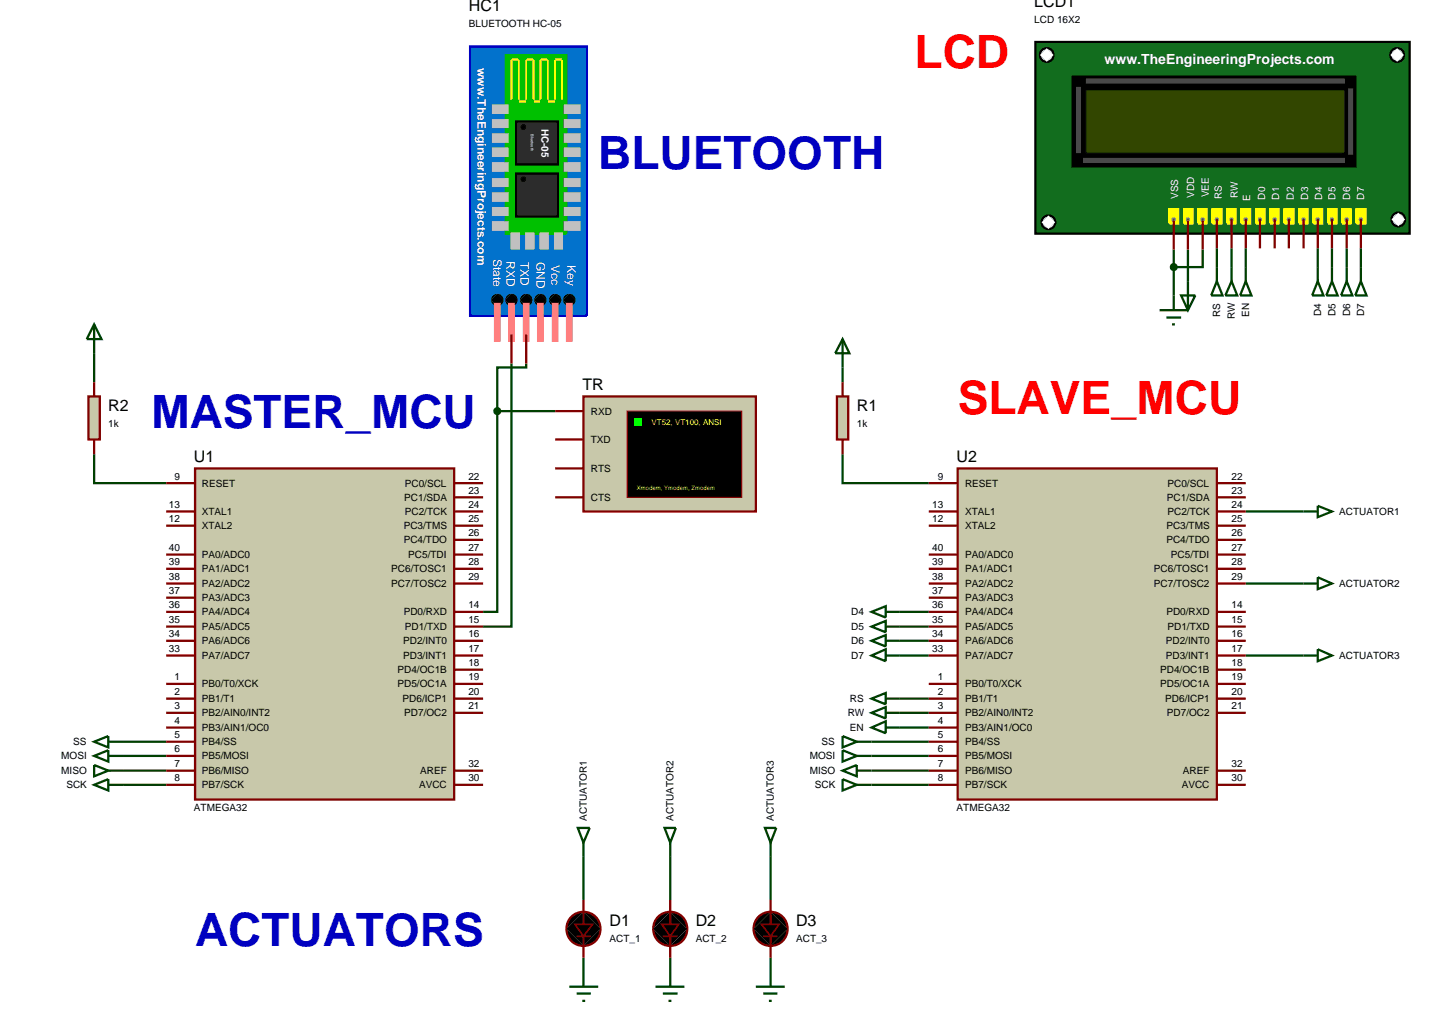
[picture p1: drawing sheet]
<svg xmlns="http://www.w3.org/2000/svg" width="257mm" height="180mm" viewBox="0 0 257 180" stroke-linecap="round" stroke-linejoin="round" font-family="sans-serif">
<g fill="none" stroke="#004000" stroke-width=".4">
<path d="M207 44v8.1M209.5 44v5.6M212.1 44v3.1h-5.1M214.6 43.8v3.3M217.2 43.8v3.3M219.7 43.8v3.3M232.4 43.8v3.3M234.9 43.8v3.3M237.5 43.8v3.3M240 43.8v3.3M16.6 62.3v5.1M87.7 72.5v35.4h-2.5"/>
<path d="M87.7 72.5h10.2M90.2 64.1v46.4h-5M92.8 64.1v.7h-5.1v7.7M148.6 64.8v2.6M16.6 80.1v5.1h12.7M148.6 80.1v5.1h15.2M219.7 90.2h10.2M158.7 107.9h5.1M158.7 110.5h5.1M158.7 113h5.1M158.7 115.6h5.1M219.7 115.6h10.2"/>
<path d="M219.7 102.9h10.2M21.7 133.3h7.6M21.7 130.8h7.6M21.7 138.4h7.6M21.7 135.9h7.6M153.7 133.3h10.1M153.7 130.8h10.1M153.7 138.4h10.1M153.7 135.9h10.1M158.7 123.2h5.1M158.7 125.7h5.1M158.7 128.3h5.1"/>
<path d="M102.9 151.1v7.6M118.2 151.1v7.6M135.9 151.1v7.6M102.9 168.9v2.5M118.2 168.9v2.5M135.9 168.9v2.5"/>
</g>
<path d="M34.4 82.6h45.7v58.4h-45.7z" fill="#c8c8aa" stroke="#800000" stroke-width=".4"/>
<g fill="none" stroke="#800000" stroke-width=".4">
<path d="M29.3 85.2h5.1M29.3 92.7h5.1M29.3 90.2h5.1M29.3 97.8h5.1M80.1 85.2h5.1M80.1 92.7h5.1M80.1 90.2h5.1M80.1 87.7h5.1M80.1 95.2h5.1M80.1 97.8h5.1M29.3 107.9h5.1M29.3 110.5h5.1"/>
<path d="M29.3 113h5.1M29.3 115.6h5.1M29.3 100.3h5.1M29.3 102.9h5.1M29.3 105.4h5.1M80.1 107.9h5.1M80.1 110.5h5.1M80.1 113h5.1M80.1 115.6h5.1M80.1 118.1h5.1M80.1 100.3h5.1M80.1 102.9h5.1"/>
<path d="M29.3 120.6h5.1M29.3 123.2h5.1M29.3 125.7h5.1M29.3 128.3h5.1M29.3 130.8h5.1M29.3 133.3h5.1M29.3 135.9h5.1M29.3 138.4h5.1M80.1 120.6h5.1M80.1 123.2h5.1M80.1 125.7h5.1M80.1 135.9h5.1"/>
<path d="M80.1 138.4h5.1"/>
</g>
<g fill="none" stroke="#004000" stroke-width=".4">
<path d="M205.7 56h2.6M206.7 57.2h.5M207 52.1v2.6M208.3 52.1h2.5l-1.3 2.6zM209.5 49.6v5.1h-5M214.6 49.6l1 2.5h-2zM214.6 47.1v2.5M217.2 49.6l1 2.5h-2.1zM217.2 47.1v2.5M219.7 49.6l1 2.5h-2zM219.7 47.1v2.5M232.4 49.6l1 2.5h-2z"/>
<path d="M232.4 47.1v2.5M234.9 49.6l1 2.5h-2zM234.9 47.1v2.5M237.5 49.6l1 2.5h-2zM237.5 47.1v2.5M240 49.6l1 2.5h-2zM240 47.1v2.5"/>
</g>
<path d="M182.6 7.4h66v33.8h-66z" fill="#126d1e" stroke="#000" stroke-width=".4"/>
<path d="M206.2 36.9h1.6v2.5h-1.6z" fill="#ff0" stroke="#ff0" stroke-width=".4"/>
<path d="M206.9 38.6l.1-.1-.2 .2zM207 38.5l.2 .2zM207 38.9l.2-.2zM206.8 38.7l.2 .2z" fill="#494949" stroke="#808080" stroke-width=".4"/>
<path d="M207 38.5l.2 .2-.2 .2-.2-.2z" fill="#494949"/>
<path d="M208.8 36.9h1.5v2.5h-1.5z" fill="#ff0" stroke="#ff0" stroke-width=".4"/>
<path d="M209.4 38.6l.1-.1-.2 .2zM209.5 38.5l.2 .2zM209.7 38.7l-.2 .2zM209.3 38.7l.2 .2z" fill="#494949" stroke="#808080" stroke-width=".4"/>
<path d="M209.5 38.5l.2 .2-.2 .2-.2-.2z" fill="#494949"/>
<path d="M211.3 36.9h1.5v2.5h-1.5z" fill="#ff0" stroke="#ff0" stroke-width=".4"/>
<path d="M212 38.6l.1-.1-.2 .2zM212.1 38.5l.2 .2zM212.3 38.7l-.2 .2zM211.9 38.7l.2 .2z" fill="#494949" stroke="#808080" stroke-width=".4"/>
<path d="M211.9 38.7l.2-.2 .2 .2-.2 .2z" fill="#494949"/>
<path d="M213.8 36.9h1.6v2.5h-1.6z" fill="#ff0" stroke="#ff0" stroke-width=".4"/>
<path d="M214.5 38.6l.1-.1-.2 .2zM214.6 38.5l.2 .2zM214.6 38.9l.2-.2zM214.4 38.7l.2 .2z" fill="#494949" stroke="#808080" stroke-width=".4"/>
<path d="M214.4 38.7l.2-.2 .2 .2-.2 .2z" fill="#494949"/>
<path d="M216.4 36.9h1.5v2.5h-1.5z" fill="#ff0" stroke="#ff0" stroke-width=".4"/>
<path d="M217.1 38.6l.1-.1-.2 .2zM217.2 38.5l.2 .2zM217.4 38.7l-.2 .2zM217 38.7l.2 .2z" fill="#494949" stroke="#808080" stroke-width=".4"/>
<path d="M217 38.7l.2-.2 .2 .2-.2 .2z" fill="#494949"/>
<path d="M218.9 36.9h1.6v2.5h-1.6z" fill="#ff0" stroke="#ff0" stroke-width=".4"/>
<path d="M219.6 38.6l.1-.1-.2 .2zM219.7 38.5l.2 .2zM219.9 38.7l-.2 .2zM219.5 38.7l.2 .2z" fill="#494949" stroke="#808080" stroke-width=".4"/>
<path d="M219.7 38.5l.2 .2-.2 .2-.2-.2z" fill="#494949"/>
<path d="M221.5 36.9h1.5v2.5h-1.5z" fill="#ff0" stroke="#ff0" stroke-width=".4"/>
<path d="M222.1 38.6l.1-.1-.2 .2zM222.2 38.5l.2 .2zM222.4 38.7l-.2 .2zM222 38.7l.2 .2z" fill="#494949" stroke="#808080" stroke-width=".4"/>
<path d="M222.2 38.5l.2 .2-.2 .2-.2-.2z" fill="#494949"/>
<path d="M224 36.9h1.5v2.5h-1.5z" fill="#ff0" stroke="#ff0" stroke-width=".4"/>
<path d="M224.7 38.6l.1-.1-.2 .2zM224.8 38.5l.2 .2zM225 38.7l-.2 .2zM224.6 38.7l.2 .2z" fill="#494949" stroke="#808080" stroke-width=".4"/>
<path d="M224.6 38.7l.2-.2 .2 .2-.2 .2z" fill="#494949"/>
<path d="M226.5 36.9h1.6v2.5h-1.6z" fill="#ff0" stroke="#ff0" stroke-width=".4"/>
<path d="M227.2 38.6l.1-.1-.2 .2zM227.3 38.5l.2 .2zM227.5 38.7l-.2 .2zM227.1 38.7l.2 .2z" fill="#494949" stroke="#808080" stroke-width=".4"/>
<path d="M227.1 38.7l.2-.2 .2 .2-.2 .2z" fill="#494949"/>
<path d="M229.1 36.9h1.5v2.5h-1.5z" fill="#ff0" stroke="#ff0" stroke-width=".4"/>
<path d="M229.8 38.6l.1-.1-.2 .2zM229.9 38.5l.2 .2zM230.1 38.7l-.2 .2zM229.7 38.7l.2 .2z" fill="#494949" stroke="#808080" stroke-width=".4"/>
<path d="M229.7 38.7l.2-.2 .2 .2-.2 .2z" fill="#494949"/>
<path d="M231.6 36.9h1.6v2.5h-1.6z" fill="#ff0" stroke="#ff0" stroke-width=".4"/>
<path d="M232.3 38.6l.1-.1-.2 .2zM232.4 38.5l.2 .2zM232.6 38.7l-.2 .2zM232.2 38.7l.2 .2z" fill="#494949" stroke="#808080" stroke-width=".4"/>
<path d="M232.4 38.5l.2 .2-.2 .2-.2-.2z" fill="#494949"/>
<path d="M234.2 36.9h1.5v2.5h-1.5z" fill="#ff0" stroke="#ff0" stroke-width=".4"/>
<path d="M234.8 38.6l.1-.1-.2 .2zM234.9 38.5l.2 .2zM235.1 38.7l-.2 .2zM234.7 38.7l.2 .2z" fill="#494949" stroke="#808080" stroke-width=".4"/>
<path d="M234.9 38.5l.2 .2-.2 .2-.2-.2z" fill="#494949"/>
<path d="M236.7 36.9h1.5v2.5h-1.5z" fill="#ff0" stroke="#ff0" stroke-width=".4"/>
<path d="M237.4 38.6l.1-.1-.2 .2zM237.5 38.5l.2 .2zM237.7 38.7l-.2 .2zM237.3 38.7l.2 .2z" fill="#494949" stroke="#808080" stroke-width=".4"/>
<path d="M237.3 38.7l.2-.2 .2 .2-.2 .2z" fill="#494949"/>
<path d="M239.2 36.9h1.6v2.5h-1.6z" fill="#ff0" stroke="#ff0" stroke-width=".4"/>
<path d="M239.9 38.6l.1-.1-.2 .2zM240 38.5l.2 .2zM240.2 38.7l-.2 .2zM239.8 38.7l.2 .2z" fill="#494949" stroke="#808080" stroke-width=".4"/>
<path d="M239.8 38.7l.2-.2 .2 .2-.2 .2z" fill="#494949"/>
<g fill="#fff" stroke="#000" stroke-width=".4">
<path d="M183.9 8.7l.7-.2-1.2 1.2 .1-.4zM184.6 8.5a1.16 1.16 0 0 1 1.2 1.2zM185.8 9.7a1.16 1.16 0 0 1-1.2 1.2zM183.4 9.7l1.2 1.2a1.16 1.16 0 0 1-1.2-1.2z"/>
<path d="M245.7 8.7l.7-.2-1.2 1.2 .1-.4zM246.4 8.5a1.16 1.16 0 0 1 1.2 1.2zM247.6 9.7a1.16 1.16 0 0 1-1.2 1.2zM245.2 9.7l1.2 1.2a1.16 1.16 0 0 1-1.2-1.2z"/>
<path d="M245.9 37.7l.7-.2-1.2 1.2 .1-.4zM246.6 37.5a1.16 1.16 0 0 1 1.2 1.2zM247.8 38.7a1.16 1.16 0 0 1-1.2 1.2zM245.4 38.7l1.2 1.2a1.16 1.16 0 0 1-1.2-1.2z"/>
<path d="M183.9 38.5l.6-.4 .4-.1-1.2 1.2zM184.9 38a1.16 1.16 0 0 1 1.2 1.2zM184.9 40.4l1.2-1.2a1.16 1.16 0 0 1-1.2 1.2zM183.7 39.2l1.2 1.2a1.16 1.16 0 0 1-1.2-1.2z"/>
</g>
<g fill="#fff">
<path d="M184.6 8.5l1.2 1.2-1.2 1.2-1.2-1.2z"/>
<path d="M246.4 8.5l1.2 1.2-1.2 1.2-1.2-1.2z"/>
<path d="M246.6 37.5l1.2 1.2-1.2 1.2-1.2-1.2z"/>
<path d="M183.7 39.2l1.2-1.2 1.2 1.2-1.2 1.2z"/>
</g>
<g fill="#000" stroke="#000" stroke-width=".4">
<path d="M214.5 20.2a3.8 3.8 0 0 1 2.7-1.1l-3.8 3.8a3.8 3.8 0 0 1 1.1-2.7zM217.2 19.1a3.8 3.8 0 0 1 3.8 3.8zM221 22.9a3.8 3.8 0 0 1-3.8 3.8zM213.4 22.9l3.8 3.8a3.8 3.8 0 0 1-3.8-3.8z"/>
<path d="M231 20.2a3.8 3.8 0 0 1 2.7-1.1l-3.8 3.8a3.8 3.8 0 0 1 1.1-2.7zM233.7 19.1a3.8 3.8 0 0 1 3.8 3.8zM237.5 22.9a3.8 3.8 0 0 1-3.8 3.8zM229.9 22.9l3.8 3.8a3.8 3.8 0 0 1-3.8-3.8z"/>
<path d="M231 20.2a3.8 3.8 0 0 1 2.7-1.1l-3.8 3.8a3.8 3.8 0 0 1 1.1-2.7zM233.7 19.1a3.8 3.8 0 0 1 3.8 3.8zM237.5 22.9a3.8 3.8 0 0 1-3.8 3.8zM229.9 22.9l3.8 3.8a3.8 3.8 0 0 1-3.8-3.8z"/>
</g>
<path d="M213.4 22.9l3.8-3.8 3.8 3.8-3.8 3.8zM229.9 22.9l3.8-3.8 3.8 3.8-3.8 3.8z" fill="#000"/>
<g fill="none" stroke="#000" stroke-width=".4">
<path d="M214.6 14v6.4M231.1 14v6.4M190.5 24.2h24.1M194.3 22.9h19M196.8 21.7h16.5M196.8 25.5h17.8M215.9 25.5l-2.6 2.5M217.2 26.7v2.6M218.4 26.7v2.6M219.7 25.5v3.8M221 25.5h10.1M222.2 24.2h8.9"/>
<path d="M223.5 22.9h6.4M226 21.7h5.1M233.7 26.7v2.6M234.9 26.7v2.6M236.2 25.5v3.8"/>
</g>
<g fill="#494949" stroke="#808080" stroke-width=".4">
<path d="M220.9 25.4l.1-.1-.2 .2zM221 25.3l.2 .2zM221 25.7l.2-.2zM220.8 25.5l.2 .2z"/>
<path d="M222.1 24.1l.1-.1-.2 .2zM222.2 24l.2 .2zM222.4 24.2l-.2 .2zM222 24.2l.2 .2z"/>
<path d="M224.7 22.8l.1-.1-.2 .2zM224.8 22.7l.2 .2zM225 22.9l-.2 .2zM224.6 22.9l.2 .2z"/>
<path d="M225.9 21.6l.1-.1-.2 .2zM226 21.5l.2 .2zM226.2 21.7l-.2 .2zM225.8 21.7l.2 .2z"/>
<path d="M231 13.9l.1-.1-.2 .2zM231.1 13.8l.2 .2zM231.1 14.2l.2-.2zM230.9 14l.2 .2z"/>
<path d="M196.7 21.6l.1-.1-.2 .2zM196.8 21.5l.2 .2zM197 21.7l-.2 .2zM196.6 21.7l.2 .2z"/>
<path d="M194.2 22.8l.1-.1-.2 .2zM194.3 22.7l.2 .2zM194.3 23.1l.2-.2zM194.1 22.9l.2 .2z"/>
<path d="M190.4 24.1l.1-.1-.2 .2zM190.5 24l.2 .2zM190.7 24.2l-.2 .2zM190.3 24.2l.2 .2z"/>
<path d="M196.7 25.4l.1-.1-.2 .2zM196.8 25.3l.2 .2zM197 25.5l-.2 .2zM196.6 25.5l.2 .2z"/>
<path d="M213.2 27.9l.1-.1-.2 .2zM213.3 27.8l.2 .2zM213.3 28.2l.2-.2zM213.1 28l.2 .2z"/>
</g>
<g fill="#494949">
<path d="M221 25.3l.2 .2-.2 .2-.2-.2z"/>
<path d="M222.2 24l.2 .2-.2 .2-.2-.2z"/>
<path d="M224.6 22.9l.2-.2 .2 .2-.2 .2z"/>
<path d="M225.8 21.7l.2-.2 .2 .2-.2 .2z"/>
<path d="M231.1 13.8l.2 .2-.2 .2-.2-.2z"/>
<path d="M196.8 21.5l.2 .2-.2 .2-.2-.2z"/>
<path d="M194.3 22.7l.2 .2-.2 .2-.2-.2z"/>
<path d="M190.3 24.2l.2-.2 .2 .2-.2 .2z"/>
<path d="M196.8 25.3l.2 .2-.2 .2-.2-.2z"/>
<path d="M213.1 28l.2-.2 .2 .2-.2 .2z"/>
</g>
<path d="M190.2 14.6h47.8v13.7h-47.8z" fill="#656330" stroke="#000" stroke-width="2.5" stroke-linecap="butt"/>
<path d="M191.5 14.3h45.7M238.2 15.6v11.7" fill="none" stroke="#494949" stroke-width=".9" stroke-linecap="butt"/>
<path d="M191.5 15.8h45.7v11.2h-45.7z" fill="#324600" stroke="#000" stroke-width=".2"/>
<path d="M231 28.2l.1-.1-.2 .2zM231.1 28.1l.2 .2zM231.1 28.5l.2-.2zM230.9 28.3l.2 .2z" fill="#494949" stroke="#808080" stroke-width=".4"/>
<path d="M231.1 28.1l.2 .2-.2 .2-.2-.2z" fill="#494949"/>
<path d="M190.2 15.3v11.7M191 28.3h46.2" fill="none" stroke="#494949" stroke-width=".9" stroke-linecap="butt"/>
<g fill="none" stroke="#800000" stroke-width=".4">
<path d="M207 38.9v5.1M209.5 38.9v5.1M212.1 38.9v5.1M214.6 38.7v5.1M217.2 38.7v5.1M219.7 38.7v5.1M222.2 38.7v5.1M224.8 38.7v5.1M227.3 38.7v5.1M229.9 38.7v5.1M232.4 38.7v5.1M234.9 38.7v5.1"/>
<path d="M237.5 38.7v5.1M240 38.7v5.1"/>
</g>
<path d="M206.7 46.7l.3-.1-.5 .5zM207 46.6l.4 .2 .1 .3zM207 47.6l.5-.5-.1 .3zM206.5 47.1l.5 .5-.3-.1z" fill="#004000" stroke="#004000" stroke-width=".4"/>
<path d="M207 46.6l.5 .5-.5 .5-.5-.5z" fill="#004000"/>
<path d="M82.9 8.2h20.6v47.5h-20.6z" fill="#0272cc" stroke="#0000c0" stroke-width=".4"/>
<path d="M89.2 9.7h10.7v31.5h-10.7z" fill="#00c000" stroke="#00c000" stroke-width=".4"/>
<path d="M90.2 17.6v-7.1h1.3v7.1M91.5 17.9h1.3M92.8 17.6v-7.1h1.3v7.1M94.1 17.9h1.2M95.3 17.6v-7.1h1.3v7.1M96.6 17.9h1.3M97.9 17.6v-7.1h1.2v7.1" fill="none" stroke="#d9d300" stroke-width=".4"/>
<path d="M91 21.4h7.4v7.6h-7.4z" fill="#2c2c2c" stroke="#000" stroke-width=".4"/>
<g fill="#000">
<path d="M91.8 22.4l.5-.5 .5 .5-.5 .5z"/>
<path d="M91.9 22.1l.4-.2-.5 .5zM92.3 21.9l.3 .1 .2 .4zM92.8 22.4l-.1 .3-.4 .2zM91.8 22.4l.5 .5-.3-.1z"/>
</g>
<path d="M91 30.6h7.4v7.6h-7.4z" fill="#2c2c2c" stroke="#000" stroke-width=".4"/>
<g fill="#000">
<path d="M92.3 31.1l.5 .5-.5 .5-.5-.5zM86.6 52.9l1.1-1.1 1.1 1.1-1.1 1.1zM90.2 51.8l1.1 1.1-1.1 1.1-1.1-1.1zM92.8 51.8l1.1 1.1-1.1 1.1-1.1-1.1zM94.2 52.9l1.1-1.1 1.1 1.1-1.1 1.1zM97.9 51.8l1.1 1.1-1.1 1.1-1.1-1.1zM100.4 51.8l1.1 1.1-1.1 1.1-1.1-1.1z"/>
<path d="M92 31.2l.3-.1-.5 .5zM92.3 31.1l.4 .2 .1 .3zM92.8 31.6l-.2 .4-.3 .1zM91.8 31.6l.5 .5-.3-.1z"/>
<path d="M86.8 52.3l.6-.4 .3-.1-1.1 1.1zM87.7 51.8a1.11 1.11 0 0 1 1.1 1.1zM87.7 54l1.1-1.1a1.11 1.11 0 0 1-1.1 1.1zM86.6 52.9l1.1 1.1a1.11 1.11 0 0 1-1.1-1.1z"/>
<path d="M89.6 52l.6-.2-1.1 1.1 .1-.3zM90.2 51.8a1.11 1.11 0 0 1 1.1 1.1zM90.2 54l1.1-1.1a1.11 1.11 0 0 1-1.1 1.1zM89.1 52.9l1.1 1.1a1.11 1.11 0 0 1-1.1-1.1z"/>
<path d="M92.2 52l.6-.2-1.1 1.1 .1-.3zM92.8 51.8a1.11 1.11 0 0 1 1.1 1.1zM92.8 54l1.1-1.1a1.11 1.11 0 0 1-1.1 1.1zM91.7 52.9l1.1 1.1a1.11 1.11 0 0 1-1.1-1.1z"/>
<path d="M94.4 52.3l.6-.4 .3-.1-1.1 1.1zM95.3 51.8a1.11 1.11 0 0 1 1.1 1.1zM95.3 54l1.1-1.1a1.11 1.11 0 0 1-1.1 1.1zM94.2 52.9l1.1 1.1a1.11 1.11 0 0 1-1.1-1.1z"/>
<path d="M97.3 52l.6-.2-1.1 1.1 .1-.3zM97.9 51.8a1.11 1.11 0 0 1 1.1 1.1zM97.9 54l1.1-1.1a1.11 1.11 0 0 1-1.1 1.1zM96.8 52.9l1.1 1.1a1.11 1.11 0 0 1-1.1-1.1z"/>
<path d="M99.5 52.3l.6-.4 .3-.1-1.1 1.1zM100.4 51.8a1.11 1.11 0 0 1 1.1 1.1zM100.4 54l1.1-1.1a1.11 1.11 0 0 1-1.1 1.1zM99.3 52.9l1.1 1.1a1.11 1.11 0 0 1-1.1-1.1z"/>
</g>
<g fill="#c0c0c0" stroke="#c0c0c0" stroke-width=".4">
<path d="M99.6 18.6h2.6v1.3h-2.6z"/>
<path d="M99.6 21.2h2.6v1.2h-2.6z"/>
<path d="M99.6 23.7h2.6v1.3h-2.6z"/>
<path d="M99.6 26.2h2.6v1.3h-2.6z"/>
<path d="M99.6 28.8h2.6v1.3h-2.6z"/>
<path d="M99.6 31.6h2.6v1.2h-2.6z"/>
<path d="M86.9 18.6h2.6v1.3h-2.6z"/>
<path d="M86.9 21.2h2.6v1.2h-2.6z"/>
<path d="M86.9 23.7h2.6v1.3h-2.6z"/>
<path d="M86.9 26.2h2.6v1.3h-2.6z"/>
<path d="M86.9 28.8h2.6v1.3h-2.6z"/>
<path d="M86.9 31.6h2.6v1.2h-2.6z"/>
<path d="M86.9 34.1h2.6v1.3h-2.6z"/>
<path d="M86.9 36.7h2.6v1.2h-2.6z"/>
<path d="M86.9 39.2h2.6v1.3h-2.6z"/>
<path d="M99.6 34.1h2.6v1.3h-2.6z"/>
<path d="M99.6 36.7h2.6v1.2h-2.6z"/>
<path d="M99.6 39.2h2.6v1.3h-2.6z"/>
<path d="M97.9 41.2h1.2v2.6h-1.2z"/>
<path d="M95.3 41.2h1.3v2.6h-1.3z"/>
<path d="M92.8 41.2h1.3v2.6h-1.3z"/>
<path d="M90.2 41.2h1.3v2.6h-1.3z"/>
</g>
<path d="M87.7 53.4v6.9M90.2 53.4v6.9M92.8 53.4v6.9M95.3 53.4v6.9M97.9 53.4v6.9M100.4 53.4v6.9" fill="none" stroke="#ff8080" stroke-width="1.2" stroke-linecap="butt"/>
<path d="M90.2 59v5.1M92.8 59v5.1" fill="none" stroke="#800000" stroke-width=".4"/>
<path d="M168.9 82.6h45.7v58.4h-45.7z" fill="#c8c8aa" stroke="#800000" stroke-width=".4"/>
<g fill="none" stroke="#800000" stroke-width=".4">
<path d="M163.8 85.2h5.1M163.8 92.7h5.1M163.8 90.2h5.1M163.8 97.8h5.1M214.6 85.2h5.1M214.6 92.7h5.1M214.6 90.2h5.1M214.6 87.7h5.1M214.6 95.2h5.1M214.6 97.8h5.1M163.8 107.9h5.1M163.8 110.5h5.1"/>
<path d="M163.8 113h5.1M163.8 115.6h5.1M163.8 100.3h5.1M163.8 102.9h5.1M163.8 105.4h5.1M214.6 107.9h5.1M214.6 110.5h5.1M214.6 113h5.1M214.6 115.6h5.1M214.6 118.1h5.1M214.6 100.3h5.1M214.6 102.9h5.1"/>
<path d="M163.8 120.6h5.1M163.8 123.2h5.1M163.8 125.7h5.1M163.8 128.3h5.1M163.8 130.8h5.1M163.8 133.3h5.1M163.8 135.9h5.1M163.8 138.4h5.1M214.6 120.6h5.1M214.6 123.2h5.1M214.6 125.7h5.1M214.6 135.9h5.1"/>
<path d="M214.6 138.4h5.1M102.9 158.7v4.3M118.2 158.7v4.3M135.9 158.7v4.3M102.9 165.1v3.8M118.2 165.1v3.8M135.9 165.1v3.8"/>
</g>
<g fill="none" stroke="#004000" stroke-width=".4">
<path d="M229.9 90.2h2.5M232.4 89.2l2.5 1-2.5 1zM153.7 107.9l2.5-1v2zM153.7 110.5l2.5-1v2zM153.7 113l2.5-1v2zM153.7 115.6l2.5-1.1v2.1zM156.2 107.9h2.5M156.2 110.5h2.5M156.2 113h2.5M156.2 115.6h2.5M229.9 115.6h2.5M229.9 102.9h2.5"/>
<path d="M232.4 101.8l2.5 1.1-2.5 1zM232.4 114.5l2.5 1.1-2.5 1zM16.6 133.3l2.5-1v2zM16.6 130.8l2.5-1v2zM16.6 138.4l2.5-1v2zM16.6 134.9l2.5 1-2.5 1zM19.1 133.3h2.6M19.1 130.8h2.6M19.1 138.4h2.6M19.1 135.9h2.6M148.6 129.8l2.5 1-2.5 1zM148.6 132.3l2.5 1-2.5 1z"/>
<path d="M148.6 137.4l2.5 1-2.5 1zM148.6 135.9l2.5-1v2zM151.1 133.3h2.6M151.1 130.8h2.6M151.1 138.4h2.6M151.1 135.9h2.6M153.7 123.2l2.5-1v2zM153.7 125.7l2.5-1v2zM153.7 128.3l2.5-1.1v2.1zM156.2 123.2h2.5M156.2 125.7h2.5M156.2 128.3h2.5"/>
<path d="M101.9 146h2.1l-1.1 2.6zM102.9 148.6v2.5M117.2 146h2l-1 2.6zM118.2 148.6v2.5M134.9 146h2l-1 2.6zM135.9 148.6v2.5M100.4 174h5.1M101.7 175.2h2.5M102.7 176.5h.5M102.9 171.4v2.6M115.6 174h5.1M116.9 175.2h2.6"/>
<path d="M117.9 176.5h.5M118.2 171.4v2.6M133.3 174h5.1M134.6 175.2h2.5M135.6 176.5h.5M135.9 171.4v2.6"/>
</g>
<g fill="#000" stroke="#800000" stroke-width=".4">
<path d="M100.5 161.9a2.97 2.97 0 0 1 2.4-1.1l-3 3 .1-.7zM102.9 160.8a2.95 2.95 0 0 1 3 3zM105.9 163.8a2.95 2.95 0 0 1-3 3zM99.9 163.8l3 3a2.95 2.95 0 0 1-3-3z"/>
<path d="M115.8 161.9a2.97 2.97 0 0 1 2.4-1.1l-3 3 .1-.7zM118.2 160.8a2.95 2.95 0 0 1 3 3zM121.2 163.8a2.95 2.95 0 0 1-3 3zM115.2 163.8l3 3a2.95 2.95 0 0 1-3-3z"/>
<path d="M133.5 161.9a2.97 2.97 0 0 1 2.4-1.1l-3 3 .1-.7zM135.9 160.8a2.95 2.95 0 0 1 3 3zM138.9 163.8a2.95 2.95 0 0 1-3 3zM132.9 163.8l3 3a2.95 2.95 0 0 1-3-3z"/>
</g>
<path d="M99.9 163.8l3-3 3 3-3 3zM115.2 163.8l3-3 3 3-3 3zM132.9 163.8l3-3 3 3-3 3z" fill="#000"/>
<path d="M101.7 165.1h2.5M116.9 165.1h2.6M134.6 165.1h2.5" fill="none" stroke="#800000" stroke-width=".3"/>
<path d="M101.4 163h3.1l-1.6 2.1zM116.7 163h3l-1.5 2.1zM134.3 163h3.1l-1.5 2.1z" fill="#000" stroke="#800000" stroke-width=".3"/>
<path d="M147.6 69.9h2v7.6h-2z" fill="#c8c8aa" stroke="#800000" stroke-width=".4"/>
<path d="M148.6 67.4v2.5M148.6 77.5v2.6" fill="none" stroke="#800000" stroke-width=".4"/>
<path d="M15.6 69.9h2v7.6h-2z" fill="#c8c8aa" stroke="#800000" stroke-width=".4"/>
<path d="M16.6 67.4v2.5M16.6 77.5v2.6" fill="none" stroke="#800000" stroke-width=".4"/>
<path d="M16.6 57.2l1.3 2.6h-2.6zM16.6 57.2v5.1M148.6 59.8l1.2 2.5h-2.5zM148.6 59.8v5" fill="none" stroke="#004000" stroke-width=".4"/>
<path d="M102.9 69.9h30.4v20.3h-30.4z" fill="#c8c8aa" stroke="#800000" stroke-width=".4"/>
<path d="M110.6 72.5h20.2v15.2h-20.2z" fill="#000" stroke="#800000" stroke-width=".2"/>
<path d="M111.8 73.7h1.3v1.3h-1.3z" fill="#0f0"/>
<path d="M97.9 72.5h5M97.9 77.5h5M97.9 82.6h5M97.9 87.7h5" fill="none" stroke="#800000" stroke-width=".4"/>
<path d="M87.4 72.1l.3-.1-.5 .5zM87.7 72l.4 .2 .1 .3zM87.7 73l.5-.5-.2 .4zM87.2 72.5l.5 .5-.4-.2z" fill="#004000" stroke="#004000" stroke-width=".4"/>
<path d="M87.7 72l.5 .5-.5 .5-.5-.5z" fill="#004000"/>
<g font-size="8.1" fill="#f00">
<text x="161.3" y="12">LCD</text>
<text x="168.9" y="72.9">SLAVE_MCU</text>
</g>
<g font-size="8.1" fill="#0000c0">
<text x="105.5" y="29.8">BLUETOOTH</text>
<text x="26.7" y="75.5">MASTER_MCU</text>
<text x="34.4" y="166.8">ACTUATORS</text>
</g>
<g font-size="2.8">
<text x="82.7" y="2">HC1</text>
<text x="182.4" y="1.3">LCD1</text>
<text x="102.7" y="68.8">TR</text>
<text x="19.1" y="72.5">R2</text>
<text x="151.1" y="72.5">R1</text>
<text x="34.2" y="81.5">U1</text>
<text x="168.7" y="81.5">U2</text>
<text x="107.5" y="163.4">D1</text>
<text x="122.7" y="163.4">D2</text>
<text x="140.4" y="163.4">D3</text>
</g>
<text font-size="2.5" fill="#fff" x="194.8" y="11.2">www.TheEngineeringProjects.com</text>
<g font-size="2.1" fill="#fff">
<text x="84.2" y="12" transform="rotate(90 84.2 12)">www.TheEngineeringProjects.com</text>
<text x="87" y="45.6" transform="rotate(90 87 45.6)">State</text>
<text x="89.3" y="46" transform="rotate(90 89.3 46)">RXD</text>
<text x="91.8" y="46.1" transform="rotate(90 91.8 46.1)">TXD</text>
<text x="94.6" y="46.2" transform="rotate(90 94.6 46.2)">GND</text>
<text x="97.2" y="46.8" transform="rotate(90 97.2 46.8)">Vcc</text>
<text x="100" y="46.7" transform="rotate(90 100 46.7)">Key</text>
</g>
<g font-size="1.8">
<text x="82.7" y="4.7">BLUETOOTH HC-05</text>
<text x="182.4" y="4">LCD 16X2</text>
<text x="215.2" y="55.9" transform="rotate(-90 215.2 55.9)">RS</text>
<text x="217.8" y="56.3" transform="rotate(-90 217.8 56.3)">RW</text>
<text x="220.3" y="55.9" transform="rotate(-90 220.3 55.9)">EN</text>
<text x="233" y="55.7" transform="rotate(-90 233 55.7)">D4</text>
<text x="235.5" y="55.7" transform="rotate(-90 235.5 55.7)">D5</text>
<text x="238.1" y="55.7" transform="rotate(-90 238.1 55.7)">D6</text>
<text x="240.6" y="55.7" transform="rotate(-90 240.6 55.7)">D7</text>
<text x="19.1" y="75.3">1k</text>
<text x="104.2" y="73.1">RXD</text>
<text x="151.1" y="75.3">1k</text>
<text x="104.2" y="83.2">RTS</text>
<text x="104.2" y="78.1">TXD</text>
<text x="29.8" y="89.6">13</text>
<text x="30.8" y="84.6">9</text>
<text x="35.6" y="85.8">RESET</text>
<text x="71.3" y="88.3">PC1/SDA</text>
<text x="71.4" y="85.8">PC0/SCL</text>
<text x="82.6" y="84.6">22</text>
<text x="82.6" y="87.1">23</text>
<text x="82.6" y="89.6">24</text>
<text x="104.2" y="88.3">CTS</text>
<text x="164.4" y="89.6">13</text>
<text x="165.4" y="84.6">9</text>
<text x="170.2" y="85.8">RESET</text>
<text x="205.8" y="88.3">PC1/SDA</text>
<text x="205.9" y="85.8">PC0/SCL</text>
<text x="217.2" y="84.6">22</text>
<text x="217.2" y="87.1">23</text>
<text x="217.2" y="89.6">24</text>
<text x="29.8" y="92.1">12</text>
<text x="35.6" y="93.3">XTAL2</text>
<text x="35.6" y="90.8">XTAL1</text>
<text x="71.2" y="93.3">PC3/TMS</text>
<text x="71.2" y="95.8">PC4/TDO</text>
<text x="71.4" y="90.8">PC2/TCK</text>
<text x="82.6" y="92.1">25</text>
<text x="82.6" y="94.6">26</text>
<text x="164.4" y="92.1">12</text>
<text x="170.2" y="93.3">XTAL2</text>
<text x="170.2" y="90.8">XTAL1</text>
<text x="205.7" y="93.3">PC3/TMS</text>
<text x="205.7" y="95.8">PC4/TDO</text>
<text x="205.9" y="90.8">PC2/TCK</text>
<text x="217.2" y="92.1">25</text>
<text x="217.2" y="94.6">26</text>
<text x="236.2" y="90.8">ACTUATOR1</text>
<text x="29.8" y="99.7">39</text>
<text x="29.8" y="97.2">40</text>
<text x="35.6" y="100.9">PA1/ADC1</text>
<text x="35.6" y="98.4">PA0/ADC0</text>
<text x="69" y="100.9">PC6/TOSC1</text>
<text x="72" y="98.4">PC5/TDI</text>
<text x="82.6" y="97.2">27</text>
<text x="82.6" y="99.7">28</text>
<text x="164.4" y="99.7">39</text>
<text x="164.4" y="97.2">40</text>
<text x="170.2" y="100.9">PA1/ADC1</text>
<text x="170.2" y="98.4">PA0/ADC0</text>
<text x="203.5" y="100.9">PC6/TOSC1</text>
<text x="206.5" y="98.4">PC5/TDI</text>
<text x="217.2" y="97.2">27</text>
<text x="217.2" y="99.7">28</text>
<text x="29.8" y="107.3">36</text>
<text x="29.8" y="104.8">37</text>
<text x="29.8" y="102.3">38</text>
<text x="35.6" y="106">PA3/ADC3</text>
<text x="35.6" y="103.5">PA2/ADC2</text>
<text x="69" y="103.5">PC7/TOSC2</text>
<text x="82.6" y="107.3">14</text>
<text x="82.6" y="102.3">29</text>
<text x="164.4" y="107.3">36</text>
<text x="164.4" y="104.8">37</text>
<text x="164.4" y="102.3">38</text>
<text x="170.2" y="106">PA3/ADC3</text>
<text x="170.2" y="103.5">PA2/ADC2</text>
<text x="203.5" y="103.5">PC7/TOSC2</text>
<text x="217.2" y="107.3">14</text>
<text x="217.2" y="102.3">29</text>
<text x="236.2" y="103.5">ACTUATOR2</text>
<text x="29.8" y="112.4">34</text>
<text x="29.8" y="109.9">35</text>
<text x="35.6" y="113.6">PA6/ADC6</text>
<text x="35.6" y="111.1">PA5/ADC5</text>
<text x="35.6" y="108.5">PA4/ADC4</text>
<text x="71.1" y="113.6">PD2/INT0</text>
<text x="71.2" y="108.5">PD0/RXD</text>
<text x="71.4" y="111.1">PD1/TXD</text>
<text x="82.6" y="109.9">15</text>
<text x="82.6" y="112.4">16</text>
<text x="150.1" y="108.5">D4</text>
<text x="150.1" y="111.1">D5</text>
<text x="150.1" y="113.6">D6</text>
<text x="164.4" y="112.4">34</text>
<text x="164.4" y="109.9">35</text>
<text x="170.2" y="113.6">PA6/ADC6</text>
<text x="170.2" y="111.1">PA5/ADC5</text>
<text x="170.2" y="108.5">PA4/ADC4</text>
<text x="205.6" y="113.6">PD2/INT0</text>
<text x="205.7" y="108.5">PD0/RXD</text>
<text x="205.9" y="111.1">PD1/TXD</text>
<text x="217.2" y="109.9">15</text>
<text x="217.2" y="112.4">16</text>
<text x="29.8" y="115">33</text>
<text x="30.8" y="120">1</text>
<text x="35.6" y="116.2">PA7/ADC7</text>
<text x="70.1" y="118.7">PD4/OC1B</text>
<text x="71.1" y="116.2">PD3/INT1</text>
<text x="82.6" y="115">17</text>
<text x="82.6" y="117.5">18</text>
<text x="82.6" y="120">19</text>
<text x="150.1" y="116.2">D7</text>
<text x="164.4" y="115">33</text>
<text x="165.4" y="120">1</text>
<text x="170.2" y="116.2">PA7/ADC7</text>
<text x="204.6" y="118.7">PD4/OC1B</text>
<text x="205.6" y="116.2">PD3/INT1</text>
<text x="217.2" y="115">17</text>
<text x="217.2" y="117.5">18</text>
<text x="217.2" y="120">19</text>
<text x="236.2" y="116.2">ACTUATOR3</text>
<text x="30.8" y="122.6">2</text>
<text x="30.8" y="125.1">3</text>
<text x="35.6" y="121.2">PB0/T0/XCK</text>
<text x="35.6" y="123.8">PB1/T1</text>
<text x="70.1" y="121.2">PD5/OC1A</text>
<text x="71" y="123.8">PD6/ICP1</text>
<text x="82.6" y="122.6">20</text>
<text x="82.6" y="125.1">21</text>
<text x="149.9" y="123.8">RS</text>
<text x="165.4" y="122.6">2</text>
<text x="165.4" y="125.1">3</text>
<text x="170.2" y="121.2">PB0/T0/XCK</text>
<text x="170.2" y="123.8">PB1/T1</text>
<text x="204.6" y="121.2">PD5/OC1A</text>
<text x="205.5" y="123.8">PD6/ICP1</text>
<text x="217.2" y="122.6">20</text>
<text x="217.2" y="125.1">21</text>
<text x="12.9" y="131.4">SS</text>
<text x="30.8" y="127.7">4</text>
<text x="30.8" y="130.2">5</text>
<text x="35.6" y="126.3">PB2/AIN0/INT2</text>
<text x="35.6" y="128.9">PB3/AIN1/OC0</text>
<text x="35.6" y="131.4">PB4/SS</text>
<text x="71.3" y="126.3">PD7/OC2</text>
<text x="144.9" y="131.4">SS</text>
<text x="149.5" y="126.3">RW</text>
<text x="149.9" y="128.9">EN</text>
<text x="165.4" y="127.7">4</text>
<text x="165.4" y="130.2">5</text>
<text x="170.2" y="126.3">PB2/AIN0/INT2</text>
<text x="170.2" y="128.9">PB3/AIN1/OC0</text>
<text x="170.2" y="131.4">PB4/SS</text>
<text x="205.8" y="126.3">PD7/OC2</text>
<text x="10.8" y="133.9">MOSI</text>
<text x="10.8" y="136.5">MISO</text>
<text x="30.8" y="132.7">6</text>
<text x="30.8" y="135.3">7</text>
<text x="30.8" y="137.8">8</text>
<text x="35.6" y="133.9">PB5/MOSI</text>
<text x="35.6" y="136.5">PB6/MISO</text>
<text x="74.1" y="136.5">AREF</text>
<text x="82.6" y="135.3">32</text>
<text x="82.6" y="137.8">30</text>
<text x="142.8" y="133.9">MOSI</text>
<text x="142.8" y="136.5">MISO</text>
<text x="165.4" y="132.7">6</text>
<text x="165.4" y="135.3">7</text>
<text x="165.4" y="137.8">8</text>
<text x="170.2" y="133.9">PB5/MOSI</text>
<text x="170.2" y="136.5">PB6/MISO</text>
<text x="208.6" y="136.5">AREF</text>
<text x="217.2" y="135.3">32</text>
<text x="217.2" y="137.8">30</text>
<text x="11.7" y="139">SCK</text>
<text x="34.2" y="143">ATMEGA32</text>
<text x="35.6" y="139">PB7/SCK</text>
<text x="73.9" y="139">AVCC</text>
<text x="143.7" y="139">SCK</text>
<text x="168.7" y="143">ATMEGA32</text>
<text x="170.2" y="139">PB7/SCK</text>
<text x="208.4" y="139">AVCC</text>
<text x="103.5" y="144.8" transform="rotate(-90 103.5 144.8)">ACTUATOR1</text>
<text x="118.8" y="144.8" transform="rotate(-90 118.8 144.8)">ACTUATOR2</text>
<text x="136.5" y="144.8" transform="rotate(-90 136.5 144.8)">ACTUATOR3</text>
<text x="107.5" y="166.2">ACT_1</text>
<text x="122.7" y="166.2">ACT_2</text>
<text x="140.4" y="166.2">ACT_3</text>
</g>
<g font-size="1.8" fill="#fff">
<text x="95.5" y="22.7" transform="rotate(90 95.5 22.7)">HC-05</text>
<text x="207.8" y="35.1" transform="rotate(-90 207.8 35.1)">VSS</text>
<text x="210.6" y="34.9" transform="rotate(-90 210.6 34.9)">VDD</text>
<text x="213.2" y="34.8" transform="rotate(-90 213.2 34.8)">VEE</text>
<text x="215.5" y="35.1" transform="rotate(-90 215.5 35.1)">RS</text>
<text x="218.3" y="35" transform="rotate(-90 218.3 35)">RW</text>
<text x="220.5" y="35.5" transform="rotate(-90 220.5 35.5)">E</text>
<text x="223.1" y="35.2" transform="rotate(-90 223.1 35.2)">D0</text>
<text x="225.6" y="35.2" transform="rotate(-90 225.6 35.2)">D1</text>
<text x="228.2" y="35.2" transform="rotate(-90 228.2 35.2)">D2</text>
<text x="230.7" y="35.2" transform="rotate(-90 230.7 35.2)">D3</text>
<text x="233.2" y="35.2" transform="rotate(-90 233.2 35.2)">D4</text>
<text x="235.5" y="35.2" transform="rotate(-90 235.5 35.2)">D5</text>
<text x="238.1" y="35.2" transform="rotate(-90 238.1 35.2)">D6</text>
<text x="240.6" y="35.2" transform="rotate(-90 240.6 35.2)">D7</text>
</g>
<text font-size="1.4" fill="#ff0" x="114.9" y="74.9">VT52, VT100, ANSI</text>
<text font-size="1.1" fill="#ff0" x="112.3" y="86.4">Xmodem, Ymodem, Zmodem</text>
<text font-size=".7" fill="#fff" x="93.6" y="23.6" transform="rotate(90 93.6 23.6)">Bluetooth</text>
</svg>
